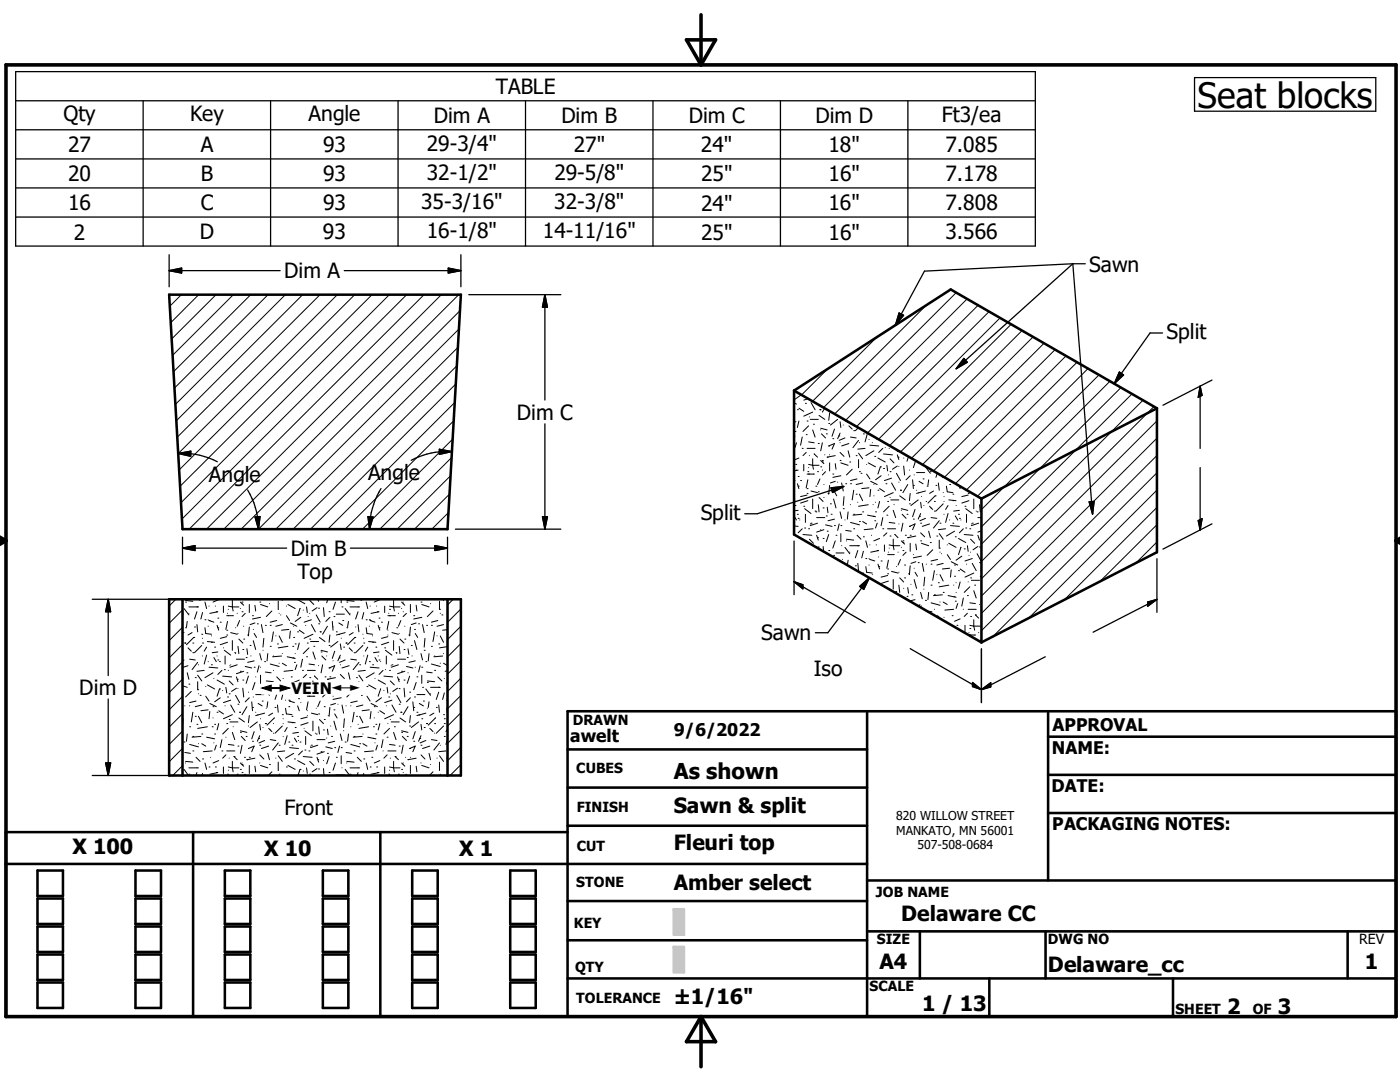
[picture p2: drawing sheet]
<svg xmlns="http://www.w3.org/2000/svg" width="279mm" height="216mm" viewBox="0 0 279 216" stroke-linecap="round" stroke-linejoin="round" font-family="sans-serif">
<g fill="none" stroke="#000" stroke-width=".51">
<path d="M33.8 58.8h58.2l-2.7 46.8h-52.9zM158.5 77.9l37.4 21.6M158.5 77.9v28.8l37.4 21.5M158.5 77.9l31.2-20.1 41.2 23.7M195.9 99.5v28.7M230.9 81.5v28.7l-35 18M230.9 81.5l-35 18M33.8 119.6h58.2v35.1h-58.2zM36.4 119.6v35.1M89.3 119.6v35.1M113.3 149.5h59.7M113.3 157.2h59.7"/>
<path d="M173 141.9v61M209.2 147h69.4M209.2 154.6h69.4M209.2 141.9v33.8M1.2 172.4h171.8M7.5 173.7h5.1v5.1h-5.1zM7.5 179.3h5.1v5.1h-5.1zM27 173.7h5.1v5.1h-5.1zM27 179.3h5.1v5.1h-5.1zM38.5 166v36.9M44.9 173.7h5.1v5.1h-5.1zM44.9 179.3h5.1v5.1h-5.1z"/>
<path d="M64.4 173.7h5.1v5.1h-5.1zM64.4 179.3h5.1v5.1h-5.1zM75.9 166v36.9M82.3 173.7h5.1v5.1h-5.1zM82.3 179.3h5.1v5.1h-5.1zM101.8 173.7h5.1v5.1h-5.1zM101.8 179.3h5.1v5.1h-5.1zM113.3 166h-112.1v36.9h277.4v-61h-165.3v61M113.3 179.8h59.7M113.3 164.8h59.7M173 175.7h105.6M209.2 162.2h69.4"/>
<path d="M7.5 184.9h5.1v5.1h-5.1zM7.5 190.5h5.1v5h-5.1zM7.5 196h5.1v5.1h-5.1zM27 190.5h5.1v5h-5.1zM27 196h5.1v5.1h-5.1zM27 184.9h5.1v5.1h-5.1zM44.9 190.5h5.1v5h-5.1zM44.9 196h5.1v5.1h-5.1zM44.9 184.9h5.1v5.1h-5.1zM64.4 190.5h5.1v5h-5.1zM64.4 196h5.1v5.1h-5.1zM64.4 184.9h5.1v5.1h-5.1z"/>
<path d="M82.3 190.5h5.1v5h-5.1zM82.3 196h5.1v5.1h-5.1zM82.3 184.9h5.1v5.1h-5.1zM101.8 190.5h5.1v5h-5.1zM101.8 196h5.1v5.1h-5.1zM101.8 184.9h5.1v5.1h-5.1zM113.3 187.6h59.7M113.3 195.2h165.3M173 185.8h105.6M183.6 185.8v9.4M197.4 195.2v7.7M208.7 185.8v9.4"/>
<path d="M234.1 195.2v7.7M268.9 185.8v9.4"/>
</g>
<g fill="none" stroke="#000" stroke-width=".2">
<path d="M36.2 58.8l-2.3 2.3M39.7 58.8l-5.6 5.6M43.1 58.8l-8.8 8.8M46.6 58.8l-12.2 12.1M50 58.8l-15.4 15.4M53.5 58.8l-18.7 18.6M57 58.8l-22 21.9M60.4 58.8l-25.2 25.2M63.9 58.8l-28.5 28.4M67.3 58.8l-31.7 31.7M70.8 58.8l-35.1 35M74.3 58.8l-38.4 38.2"/>
<path d="M77.7 58.8l-41.6 41.5M81.2 58.8l-44.9 44.8M84.6 58.8l-46.9 46.8M88.1 58.8l-46.9 46.8M91.5 58.8l-46.8 46.8M190.8 58.4l-24.2 24.2M193 59.6l-24.3 24.3M90.9 76.6l-28.9 29M91.2 73l-32.7 32.6M91.4 69.3l-36.4 36.3M91.6 65.7l-40 39.9M91.8 62l-43.7 43.6"/>
<path d="M159.2 78.4l-.1 .2M159.8 78.9l-1.1 .8M161.2 79.6l-.8 .2M165.2 73.6l-5.2 5.2M175 67.3l-12.8 12.8M184.8 61l-20.5 20.3M195.2 60.9l-24.3 24.2M197.4 62.2l-24.3 24.2-.5 1.8M199.6 63.4l-24.3 24.3M201.8 64.7l-24.3 24.2M204 66l-24.3 24.2M206.2 67.2l-24.3 24.2"/>
<path d="M208.4 68.5l-24.3 24.2M210.6 69.8l-24.3 24.2M212.8 71l-24.3 24.2M214.9 72.3l-24.2 24.2M217.1 73.5l-24.2 24.3M219.3 74.8l-24.2 24.2M221.5 76.1l-25.6 25.6M223.7 77.3l-27.8 27.8M225.9 78.6l-30 30M228.1 79.9l-32.2 32.1M89.7 98.6l-7 7M89.9 95l-10.6 10.6"/>
<path d="M90.1 91.3l-14.3 14.3M90.3 87.6l-18 18M90.5 84l-21.6 21.6M90.7 80.3l-25.3 25.3M158.5 95.9h.1M158.5 87l.2 .1M158.5 99.9h.2M158.5 80.4l.5 .2M158.5 87.8v.1M158.7 84.2h.1M158.7 86.1h.1M158.8 92.7h.1"/>
<path d="M159 88.3l-.3 1M159 93.8h.1M159.1 81.8h.1M159.1 96.5l.3 1M159.3 97h.1M159.3 95.1h.1M159.3 93.8l-.8 .2M159.4 84l-.3 1.3M159.4 81.4l1 .7M159.4 91.4l-.9 .4M159.8 95.9h.1M160.1 89.5h.1"/>
<path d="M160.1 87.2l-.3 1.6M160.4 92.7v1.3M160.7 80.5h.1M160.9 86.7h.1M160.9 90.3l-.6 .6M161.1 84h.1M161.1 97.5h.1M161.1 98.5h.1M161.1 89.5h1.6M161.1 98.8l-1.3 .3M161.1 94.6h1.2M161.2 94.1h.1"/>
<path d="M161.2 99.9l-1.4 .5M161.2 95.7l-.3 1.6M161.4 94.6h.1M161.4 88.2l1.1 .1M161.4 85l-1.1 1.1M161.4 92.7l.8 .1M161.4 93.3h.1M161.5 90.9h.1M161.5 83.2h.1M161.7 83.7h1.6M161.9 80.3l.8 1.5M161.9 98l1.3 .3"/>
<path d="M162.2 85.8l.5 1.4M162.2 91.6v1.2M162.2 99.6v1.9M162.2 82.2l-1.8 .8M162.2 92.8l.1 .8M162.2 92.8h1.3M162.3 84.6h.1M162.3 94.6h.1M162.5 90.6h.1M162.5 90.6l.7 .6M162.8 97h.1M163.2 94.1h.1"/>
<path d="M163.3 98.1h.1M163.3 88.5h.1M163.5 82.9l1.1 .8M163.5 99.3l.8 .8M163.6 81.8h.1M163.6 95.6l-.4 1.1M163.8 93.1h.1M163.8 85.8h.1M163.8 85.5l1.3 .3M163.8 91.9l.6 .6M163.9 86.6l.9 .8M164.1 91.9h.1"/>
<path d="M164.1 92.2h.1M164.1 88.3l-.3 1.7M164.1 93.8h.1M164.4 96.7h.1M164.4 99.2v.1M164.6 81.5l-.5 .7M164.6 90.7v.1M164.8 94.1l-.7 .7M164.9 86.6h.1M165.1 91.2h.1M165.2 98.5h.1M165.4 84.5h.1"/>
<path d="M165.4 89h.1M165.4 89l1.1-.5-.4 1.1M165.6 82.4l-.2 1.5M165.6 96.9l-.2 1.7M165.6 90.7v.1M165.6 92.4v1.6M166.2 87.5h.1M166.2 94.6h.1M166.4 97.3h.1M166.4 99.6l.4 1.7M166.5 85.6l-.4 1.5M166.5 98.1l.5 .8"/>
<path d="M166.7 92.5l.1 1.1M166.7 96l-1 .4M166.7 90.9l-1.6 .3M167.2 83.7l-1.5 1.1M167.2 96.2h.1M167.4 87h.1M167.7 91.9h.1M167.7 86.4l-.5 1.1M167.7 84.2l.1 1.1M167.7 88.3h.1M167.7 90.3l.7 .8M167.8 92.4l1.5 .4"/>
<path d="M167.8 94.9l-1.6 .4M168 96.4l.3 1.6M168.3 84.8h.1M168.4 99.1l-.1 1.8M168.6 87.4l-1.1 .5M168.8 84h.1M168.8 96.5h.1M169.3 84.2l-.2 .1M169.3 90l.3 1.2M169.4 85l.7 .6M169.4 88.5l-1.4 .5M169.6 92.2h.1"/>
<path d="M169.7 96.5h.1M169.7 87.2l1.2 .2M170.1 93.6l-1.2 1.2M170.4 85.9h.1M170.4 97.8l-.3 2M170.9 90.9h.1M170.9 98.6h.1M171 95.6l-1.3 .3M171.3 85.4l-.6 .5M171.3 87.9l-1.1 1.4M171.3 90.4l.9 1.2M171.3 91.7v1.6"/>
<path d="M171.5 94.1h.1M171.5 88.3h.1M171.5 98.6l.7 1.3M171.8 94.4h.1M172.2 96.4l-1.3 .3M172.3 86.6h.1M172.6 89.5l-1.4 .1M172.9 92.7h.1M172.9 94.6l.7 1M173.3 92.4l1.4 .7M173.4 87.7h.1M173.4 97.3l-1.4 .2"/>
<path d="M173.6 88.8l1.8 .2M173.8 97.6l-.2 1.5M173.8 96l1.3 .7M174.1 88.3h.1M174.4 98.9h.1M174.4 96.7h.1M174.4 90l-1.6 .9M174.6 91.1h.1M174.9 87.4l.2 .3M175.2 97.8h.1M175.2 91.4l1.5 .8M175.5 97.5l1 .6"/>
<path d="M175.7 93.1h.1M175.7 93.1l-.5 1.5M175.8 94.9l-1.1 .8M176.2 89.5l-.8 .8M176.3 93.5h.1M176.3 90.6l1.8 .2M176.7 89.3h.1M176.8 96.5h.1M177 92.8l.1 1.2M177.3 94.7v.1M177.4 89.5h.1M177.6 94.1h.1"/>
<path d="M177.6 99.2v.1M177.6 91.6l.8 .8M177.8 99.8h1.6M177.9 95.4l-1.4 .5M177.9 96.4l.8 1.4M178.3 98.3l-1.8 .8M178.9 94.4l.8 1.5M179.1 93l-1 .6M179.1 90.8l.3 .9M179.2 91.2h.1M179.4 93.1h.1M179.4 90l-.3 .1"/>
<path d="M179.4 96.2h.1M179.6 98.9l1.1 .9M179.7 97.8h.1M180.3 93l.2 1.8M180.3 91.4h.1M181.2 96.7l-1 1.6M181.3 91.1l-.3 .9M181.5 93.8h.1M181.6 98.5l-.1 1.4M181.6 94.9l-.8 .8M182.1 95.7l.2 1.8M182.3 96.9h.1"/>
<path d="M182.5 94.7l-.1 .1M182.7 91.9l-.4 1.4M182.9 97.8h.1M182.9 94.3h1.6M183.2 99.8l-1.4 1.1M183.4 98.3v.1M183.4 96l.8 .5M183.9 99.1h.1M184.1 92.8h.1M184.2 95.6h.1M184.7 93.1l1 1.3M184.7 98l-1.8 .5"/>
<path d="M185 97h.1M185.3 95.7l-.1 1.2M185.7 94.1h.1M186.3 98l-.8 .5M186.6 98.9h.1M186.6 98.9l-1.4 1.5M186.8 96.9h.1M187.1 94.4l-.3 .9M187.3 96.4l.1 1.4M188.1 95.1v.2M188.2 98.3h.1M188.4 99.1h.1"/>
<path d="M188.9 97l.1 1.1 1.2 .2M189.4 99.8l1.4 .1M189.5 96.7h.1M190.2 98.6h.1M190.2 99.9h.1M191.4 97l.2 .5M191.5 97h.1M193.2 98.5h.1M193.2 98.8l-1.3 .3M193.4 99.9l-1.5 .5M194.3 99.6v1.9M230.3 81.1l-34.4 34.4"/>
<path d="M230.9 97.8l-25.6 25.5M230.9 94.3l-32.7 32.7M230.9 90.9l-35 34.9M230.9 87.4l-35 35M230.9 84l-35 34.9M35.1 119.6l-1.3 1.3M37 119.8l1.5 .2M39.7 119.6l.2 .2M43.7 119.7l-1.2 .4M46.4 119.8v1.3M55.5 120v1.6M56.2 119.6l.1 .2"/>
<path d="M59.4 119.7l1.4 .8M61.8 119.8l.8 .8M63.4 119.6l.2 .4M64.6 119.7h.1M65.4 119.6l-.2 .7M68.1 119.6v.7M69.2 119.8l1.5 .2M71.9 119.6l.2 .2M75.8 119.7l-1.1 .4M78.5 119.8v1.3M87.7 120v1.6M88.3 119.6l.2 .2"/>
<path d="M89.5 102.3l-3.3 3.3M90.5 119.6l-1.2 1.1M158.5 102.9l.5 .9M158.5 105h.8M158.7 100.9h.1M159.1 102.6h.1M159.3 103.4h.1M159.3 101.8l-.8 .1M159.6 103.7v.1M160.1 105.5l-.8 .8M160.3 106.7l1.7 .1M160.4 101h.1"/>
<path d="M160.6 105.4h.1M160.6 101.5l1.3 1M160.7 102.6v1.6M161.4 105.5h.1M161.5 107.6l.8 .8M161.7 104.5h.1M161.9 104.4h.1M162.7 102h.1M162.8 102.1h.1M163 109l-.2 .2M163 103.3h1.6M163 106.8l.3 1"/>
<path d="M163.2 107.3h.1M163.2 104.4l-1.5 .5M163.3 109.1h.1M163.3 100.7l.2 1.4M163.8 105.7h.1M164.3 107.4h.1M164.3 101.3h.1M164.3 109l.1 1.1M164.4 105.7l-1.4 .5M164.8 104.7l1.3 .3M164.9 102.9h.1M165.1 106h.1"/>
<path d="M165.1 101.2l.1 1.1M165.4 109.9h.1M165.4 106.7l-.5 1.4M165.7 100.5h.1M165.9 102.6h.1M166.4 110.8h.1M166.5 104.9h.1M166.5 103.6l-1.3 .3M166.7 107.9l-.5 1.5M166.8 106.8h.1M166.8 110.3h1.6M167.5 104.5l-.3 1.3"/>
<path d="M167.7 102.1l.3 1.3M167.8 104.9h.1M167.8 106.5v1.6M168 108.9h.1M168.1 111.6h.1M168.3 101.5h.1M168.6 109.2l1 1.3M168.6 103.7v.1M168.8 105.8l1.1 .2M168.9 107.9h.1M168.9 107.6l1.5 .2M169.3 111.8l-.2 1"/>
<path d="M169.3 102.1l-.2 1.5M169.6 110.2h.1M169.6 108.9h1.9M169.7 104.2l1.8 .5M169.7 100.7h.1M170.4 105.5h.1M170.4 102.6h.1M170.7 112.9h.1M171 106.8l.8 .8M171.2 108.9h.1M171.2 109.9l-.5 1.4M171.2 112.4l.1 1.5"/>
<path d="M171.2 100.2h.1M171.5 104.1h.1M172 102.6l-1.8 .2M172.2 114.3h.1M172.2 102.1h.1M172.2 104.1l.7 .4M172.3 107.1h.1M172.3 110l-.3 1.3M172.8 111.5h.1M172.8 107.9l.3 1.3M172.8 113.1l.1 1.1 1.2 .1M173.1 102.8l1.6 .3"/>
<path d="M173.3 100.7l-2 .3M173.4 112.7h.1M173.4 111.5h.1M173.6 108.7h.1M173.6 111.6h.1M173.6 111.6l1 .3M173.9 106.8h.1M174.1 114.7h.1M174.2 100.7h.1M174.2 105.5l-1.7 .2M174.3 103h.1M174.6 103.9h.1"/>
<path d="M174.6 115.9h.1M174.7 102.1h.1M174.7 100.2h.1M174.9 108.7h.1M175.1 109.9h.1M175.1 104.4l-.4 1M175.2 112.6l.3 .9M175.4 113.1h.1M175.4 109.9l-1.6 .3M175.4 111.1h.1M175.5 100.1l-.3 1.2M175.5 107.4l-1.1 .5"/>
<path d="M175.8 111.9h.1M176.2 105.5h.1M176.2 103.3l-.4 1.6M176.5 108.7v1.3M177 102.8h.1M177 106.3l-.7 .7M177.1 100.1h.1M177.1 113.5h.1M177.1 114.5h.1M177.1 105.5h1.6M177.1 114.8l-1.3 .4M177.1 110.7h1.3"/>
<path d="M177.3 110.2h.1M177.3 115.9l-1.5 .5M177.3 111.8l-.3 1.6M177.4 104.2l1.2 .2M177.4 101l-1.1 1.1M177.4 108.7l.9 .2M177.4 109.4h.1M177.5 110.6l-.1 .1M177.6 107h.1M177.9 114l1.3 .3M178.3 108.9h1.3M178.3 101.8l.4 1.5"/>
<path d="M178.3 107.6v1.3M178.3 115.6v1.9M178.3 108.9l.1 .8M178.4 100.7h.1M178.4 110.6v.1M178.6 106.6l.6 .7M178.7 118h.1M178.9 118.2h.1M178.9 113.1h.1M179.2 110.2h.1M179.4 104.5h.1M179.4 116.8l.2 1.4"/>
<path d="M179.4 114.2h.1M179.6 115.3l.7 .8M179.7 111.6l-.5 1.1M179.9 101.8h.1M179.9 101.5l1.3 .3M179.9 107.9l.6 .7M179.9 109.2h.1M180 102.6l.8 .8M180.2 107.9h.1M180.2 108.3h.1M180.2 109.9h.1M180.2 104.4l-.3 1.6"/>
<path d="M180.3 117.4h.1M180.5 119.3h.2M180.5 112.7h.1M180.5 115.3h.1M180.7 106.8h.1M180.8 110.2l-.6 .6M181 102.6h.1M181 119h.1M181.2 107.3h.1M181.2 117.2l.1 1.2M181.3 114.5h.1M181.5 100.5h.1"/>
<path d="M181.5 105h.1M181.5 105l1.1-.5-.5 1.2M181.6 106.8h.1M181.6 112.9l-.1 1.8M181.6 108.4v1.6M181.8 116.6h.1M182 118.7h.1M182.3 103.6h.1M182.3 110.6v.1M182.4 115.6l.5 1.8M182.4 113.4h.1M182.6 101.7l-.5 1.4"/>
<path d="M182.6 119.7l-1.1 .2M182.6 114.2l.5 .8M182.8 108.6l.1 1.1M182.8 112.1l-1 .3M182.8 107l-1.6 .3M183.2 112.3h.1M183.5 103h.1M183.7 104.4h.1M183.7 107.9h.1M183.7 102.5l-.5 1.1M183.7 100.2l.2 1.1M183.7 118.2l.4 1.3"/>
<path d="M183.7 106.3l.8 .8M183.9 108.4l1.4 .5M183.9 111l-1.6 .3M184.1 112.4l.3 1.6M184.4 100.9h.1M184.4 117.5h.1M184.5 115.2l-.1 1.7M184.7 119.8h.1M184.7 103.4l-1.1 .5M184.9 100.1h.1M184.9 112.6h.1M185.3 118.2l-.1 1.5"/>
<path d="M185.3 106l.4 1.3M185.5 101l.6 .7M185.5 104.5l-1.4 .5M185.7 108.3h.1M185.8 112.6h.1M185.8 116.8h.1M185.8 103.3l1.2 .1M186.1 109.7l-1.1 1.1M186.5 100.1h.1M186.5 118.7h.1M186.5 102h.1M186.5 113.9l-.4 1.9"/>
<path d="M187 107h.1M187 114.7h.1M187.1 111.6l-1.3 .3M187.3 116.3h.1M187.4 109.4h.1M187.4 103.9l-1.1 1.5M187.4 106.5l.8 1.1M187.4 107.8v1.6M187.6 104.4h.1M187.6 110.2h.1M187.6 114.7l.6 1.2M187.9 110.5h.1"/>
<path d="M188.1 118.7l-1.8 .1M188.2 118.2h.1M188.2 100.5l-1.4 1.5M188.2 112.4l-1.2 .3M188.4 100.1h.1M188.4 102.6h.1M188.7 105.5l-1.4 .2M189 108.7h.1M189 110.7l.7 .9M189.2 118.8l1.6 .4M189.2 102.5l-.5 1.7M189.2 100.9l-.5 .8"/>
<path d="M189.4 116.8l-2 .3M189.4 108.4l1.4 .8M189.5 103.7v.1M189.5 113.4l-1.4 .1M189.7 104.9l1.8 .1M189.8 113.7l-.1 1.5M189.8 112.1l1.3 .6M190.2 104.4h.1M190.3 116.8h.1M190.4 119.1h.1M190.5 115h.1M190.5 112.7h.1"/>
<path d="M190.5 106l-1.6 1M190.7 120h.1M190.7 107.1h.1M190.7 102.9l.4 .9M190.8 100.9h.1M190.8 116.3h.1M190.8 118.2h.1M191.3 113.9h.1M191.3 102.6h.1M191.3 107.4l1.4 .9M191.5 103.4h.1M191.5 101.8l-1.2 .2"/>
<path d="M191.6 116.1l-.3 1.3M191.6 113.5l1 .7M191.8 103.7v.1M191.8 109.2h.1M191.8 109.2l-.5 1.5M191.9 111l-1.1 .8M192.3 119.3l-.4 1.6M192.3 105.5l-.8 .8M192.4 109.5h.1M192.4 106.7l1.8 .1M192.6 101h.1M192.7 105.4h.1"/>
<path d="M192.7 101.5l1.3 1M192.9 112.6h.1M192.9 102.6v1.6M193.1 118.8h.1M193.1 108.9l.1 1.1M193.2 116.1h.1M193.4 110.8h.1M193.6 105.5h.1M193.6 117.1l-1.2 1.1M193.7 115.3h.1M193.7 110.2h.1M193.7 107.6l.8 .8"/>
<path d="M193.9 115.8h1.6M193.9 104.5h.1M194 104.4h.1M194 111.5l-1.4 .4M194 112.4l.8 1.5M194.3 117.9l.5 1.4M194.3 114.3l-1.7 .9M194.5 116.8h.1M194.8 102h.1M195 102.1h.1M195 110.5l.8 1.4M195.2 109l-1 .7"/>
<path d="M195.2 103.3h.7M195.2 106.8l.3 1M195.3 107.3h.1M195.3 104.4l-1.4 .5M195.5 109.1h.1M195.5 112.3h.1M195.5 100.7l.1 1.4M195.6 115l.3 .1M195.8 113.9h.1M195.9 105.9l-.7 .3M230.9 108.2l-4.2 4.1M230.9 104.7l-11.4 11.3"/>
<path d="M230.9 101.2l-18.5 18.5M36.4 139l-2.6 2.6M36.4 135.5l-2.6 2.7M36.4 132.1l-2.6 2.6M36.4 128.6l-2.6 2.7M36.4 125.2l-2.6 2.6M36.4 121.7l-2.6 2.7M36.4 122.5h.2M36.4 135.2l.2 .2M36.4 136.8l1 .3M36.7 121.4l1 1.3M36.7 126.2l-.3 .1"/>
<path d="M36.7 131.7l-.3 .1M36.9 128.3h.1M37 125.3h.1M37 120.1h.1M37.4 124l-.2 1.1M37.4 134.3l.3 1.2M37.5 129.3l.7 .6M37.5 132.8l-1.1 .4M37.7 136.5h.1M37.7 122.4h.1M37.7 121.1h1.9M37.9 131.5l1.1 .2"/>
<path d="M38.2 138l-1.2 1.1M38.3 126.2l-.8 .5M38.5 128.3h.1M38.5 130.2h.1M38.7 127.2h.1M38.7 127.2l-1.5 1.4M38.8 125.1h.1M39 135.2h.1M39.1 139.9l-1.2 .3M39.3 121.1h.1M39.3 122.1l-.5 1.4M39.3 124.6l.2 1.5"/>
<path d="M39.5 137.6h.1M39.5 132.2l-1.2 1.4M39.5 134.7l.8 1.2M39.5 136v1.6M39.6 138.4h.1M39.6 132.7h.1M39.9 138.7h.1M40.3 126.6h.1M40.3 128.8l-1.5 1.4M40.4 128.3h.1M40.4 122.2l-.3 1.3M40.4 127.3v.1"/>
<path d="M40.4 130.9h.1M40.8 133.8l-1.5 .1M40.9 123.7h.1M40.9 120.1l.3 1.3M40.9 125.3l.2 1.1 1.1 .2M41.1 137h.1M41.1 138.9l.6 1M41.2 130.7l-.4 1.8M41.2 129.1l-.4 .8M41.4 128l1.4 .2M41.4 136.7l1.4 .8M41.5 123.7h.1"/>
<path d="M41.5 132h.1M41.6 124.9l-.1 .1M41.7 123.8h.1M41.7 120.9h.1M41.7 123.8l1 .3M41.7 133.1l1.8 .2M42.2 132.7h.1M42.2 128.2h.1M42.2 126.9h.1M42.5 134.3l-1.6 .9M42.7 135.4h.1M42.7 131.2l.5 .8"/>
<path d="M42.8 129.1h.1M43 120.9h.1M43.2 122.1h.1M43.3 135.7l1.5 .8M43.3 130.9h.1M43.3 124.8l.4 .9M43.5 131.7h.1M43.5 125.3h.1M43.5 123.3h.1M43.5 122.1l-1.6 .3M43.5 130.1l-1.1 .1M43.8 137.5h.1"/>
<path d="M43.8 132h.1M43.8 137.5l-.5 1.4M44 124.1h.1M44 139.2l-1.2 .8M44.3 133.8l-.8 .8M44.4 137.8h.1M44.4 134.9l1.8 .2M44.6 120.9v1.3M44.6 129.3h.1M44.8 133.6h.1M44.8 129.8l1.2 .9M44.9 130.9v1.6"/>
<path d="M45.1 137.1l.2 1.2M45.3 125.7h.1M45.3 126.7h.1M45.3 127l-1.3 .4M45.3 122.9h1.3M45.4 139.1h.1M45.4 128.2l-1.4 .4M45.4 124l-.3 1.6M45.4 122.4h.1M45.6 133.8h.1M45.6 121.6h.1M45.6 120.9l.8 .2"/>
<path d="M45.7 138.4h.1M45.7 135.9l.8 .8M45.9 132.8h.1M46 139.7l-1.4 .5M46 132.7h.1M46 126.2l1.3 .4M46.4 121.1h1.3M46.4 127.8v2M46.4 121.1l.1 .8M46.9 130.2h.1M47 138.7l.8 1.5M47 125.3h.1"/>
<path d="M47 130.4h.1M47.2 137.3l-1 .7M47.2 131.5h1.6M47.2 135.1l.3 .9M47.3 135.5h.1M47.3 132.7l-1.4 .4M47.3 122.4h.1M47.5 137.4h.1M47.5 126.4h.1M47.5 129l.2 1.4M47.7 127.5l.8 .8M47.8 123.8l-.5 1.2"/>
<path d="M48 133.9h.1M48 121.4h.1M48 120.1l.6 .7M48.3 120.1h.1M48.3 122.1h.1M48.3 120.4v.1M48.5 135.7h.1M48.5 129.6h.1M48.5 137.3l.1 1.8M48.6 127.5h.1M48.6 133.9l-1.4 .5M48.6 124.9v.1"/>
<path d="M48.9 133l1.3 .3M48.9 122.4l-.6 .6M49.1 131.2h.1M49.3 134.3h.1M49.3 129.5l.1 1.1M49.4 126.7h.1M49.6 138.1h.1M49.6 134.9l-.5 1.5M49.8 139.2l-.9 .8M49.8 125.1l-.2 1.8M49.8 120.6v1.6M49.9 128.8h.1"/>
<path d="M50.1 130.9h.1M50.4 122.9h.1M50.5 139.1h.1M50.5 127.9l.5 1.7M50.5 125.6h.1M50.7 133.1h.1M50.7 131.9l-1.3 .3M50.7 126.4l.5 .8M50.9 136.2l-.5 1.4M50.9 120.8l.1 1.1M50.9 124.3l-1 .3M51 138.6h1.7"/>
<path d="M51 135.1h.1M51.4 124.5h.1M51.7 132.8l-.3 1.3M51.8 120.1h.1M51.8 130.4l.4 1.3M52 134.7v1.7M52 133.1h.1M52 120.6l1.4 .5M52 123.2l-1.6 .3M52.2 137.1h.1M52.2 124.6l.3 1.6M52.3 139.9h.1"/>
<path d="M52.5 129.8h.1M52.7 127.4l-.2 1.7M52.8 132h.1M52.8 137.5l1 1.2M53 124.8h.1M53 134.1l1.1 .2M53.1 136.2h.1M53.1 135.9l1.5 .1M53.4 130.4l-.1 1.5M53.8 138.4h.1M53.8 137.1h1.9M53.8 120.4v.1"/>
<path d="M53.9 124.8h.1M53.9 129h.1M53.9 132.5l1.8 .5M54.3 121.9l-1.2 1.1M54.6 133.8h.1M54.6 126.1l-.3 1.9M54.6 130.9h.1M55.1 126.9h-.1M55.2 135.1l.8 .8M55.2 123.8l-1.3 .3M55.4 137.1h.1M55.4 128.5h.1"/>
<path d="M55.4 138.1l-.5 1.5M55.5 121.6h.1M55.7 122.4h.1M55.7 132.3h.1M55.7 126.9l.6 1.3M56 122.7h.1M56.2 130.9l-1.8 .2M56.3 130.4h.1M56.3 132.3l.9 .5M56.3 124.6l-1.3 .4M56.5 138.3l-.3 1.3M56.5 135.4h.1"/>
<path d="M57 139.7h.1M57 136.2l.3 1.3M57.2 120.9h.1M57.2 122.9l.6 .9M57.3 131.1l1.6 .3M57.5 129l-2 .3M57.5 120.6l1.4 .8M57.6 139.7h.1M57.6 125.6l-1.4 .1M57.8 137h.1M57.8 139.9h.1M57.8 139.9l1 .3"/>
<path d="M57.9 125.9l-.1 1.5M57.9 124.3l1.3 .7M58.1 135.1h.1M58.4 129h.1M58.4 133.8l-1.7 .1M58.5 131.3h.1M58.6 127.2h.1M58.6 124.9v.1M58.8 132.2h.1M58.9 128.5h.1M58.9 130.4h.1M59.1 137h.1"/>
<path d="M59.2 138.1h.1M59.2 132.7l-.3 .9M59.4 126.1h.1M59.6 139.4h.1M59.6 138.1l-1.7 .3M59.7 128.3l-.3 1.3M59.7 125.7l1 .7M59.7 135.7l-1.1 .5M59.9 121.4l-.5 1.5M60 123.2l-1.1 .8M60.4 133.8h.1M60.4 131.5l-.4 1.6"/>
<path d="M60.5 121.7h.1M60.7 137v1.3M61 124.8h.1M61.2 131.1h.1M61.2 134.6l-.7 .6M61.2 121.1l.1 1.1M61.3 128.3h.1M61.3 133.8h1.6M61.3 138.9h1.3M61.5 138.4h.1M61.5 123h.1M61.7 138.9h.1"/>
<path d="M61.7 137.6h.1M61.7 132.5l1.1 .2M61.7 129.3l-1.2 1.1M61.7 137l.7 .1M61.8 135.2h.1M61.8 127.5h.1M61.8 122.4h.1M62 128h1.6M62.1 123.7l-1.4 .4M62.1 124.6l.8 1.5M62.4 137.1h1.3M62.4 130.1l.5 1.4"/>
<path d="M62.4 135.9v1.2M62.4 126.6l-1.7 .8M62.4 137.1l.2 .9M62.6 129h.1M62.6 138.9h.1M62.8 134.9h.1M62.8 134.9l.6 .6M63.1 122.7l.8 1.4M63.3 121.3l-1 .6M63.4 138.4h.1M63.6 121.4h.1M63.6 124.5h.1"/>
<path d="M63.6 132.8h.1M63.7 127.2l1.2 .8M63.9 126.1h.1M63.9 139.9l-.5 1.1M64.1 130.1h.1M64.1 137.5h.1M64.1 129.8l1.2 .3M64.1 136.2l.6 .6M64.2 130.9l.8 .8M64.4 136.2h.1M64.4 136.5h.1M64.4 138.1h.1"/>
<path d="M64.4 132.7l-.3 1.6M64.6 121.3l.1 1.7M64.9 135.1h.1M65 138.4l-.6 .7M65.2 130.9h.1M65.3 135.5h.1M65.3 125l-.9 1.6M65.7 128.8h.1M65.7 122.1h.1M65.7 133.3h.1M65.7 133.3l1.1-.5-.5 1.1M65.8 135.1h.1"/>
<path d="M65.8 126.7l-.1 1.5M65.8 123.2l-.8 .8M65.8 136.7v1.6M66.3 124l.2 1.7M66.5 125.1h.1M66.5 138.9h.1M66.5 131.8v.1M66.6 123h.1M66.8 129.9l-.5 1.5M67 120.1l-.5 1.5M67 136.8l.1 1.2M67 135.2l-1.7 .3"/>
<path d="M67.1 126.1h.1M67.1 122.5h1.6M67.4 128l-1.4 1.1M67.5 126.6h.1M67.6 124.3l.8 .5M67.7 131.3h.1M67.9 130.7l-.5 1.2M67.9 128.5l.2 1.1M67.9 134.6l.8 .8M67.9 132.7h.1M67.9 136.2h.1M68.1 127.3v.1"/>
<path d="M68.1 136.7l1.4 .4M68.1 139.2l-1.6 .4M68.2 121.1h.1M68.4 123.8h.1M68.6 129.1h.1M68.9 121.4l.9 1.3M68.9 126.2l-1.8 .5M68.9 131.7l-1.1 .5M69.1 128.3h.1M69.2 125.3h.1M69.2 120.1h.1M69.5 124l-.1 1.1"/>
<path d="M69.5 134.3l.3 1.2M69.7 129.3l.6 .6M69.7 132.8l-1.5 .5M69.8 136.5h.1M69.8 122.4h.1M69.8 121.1h2M70 131.5l1.1 .2M70.3 138l-1.1 1.1M70.5 126.2l-.8 .5M70.7 128.3h.1M70.7 130.2h.1M70.8 127.2h.1"/>
<path d="M70.8 127.2l-1.4 1.4M71 125.1h.1M71.1 135.2h.1M71.3 139.9l-1.3 .3M71.5 122.1l-.5 1.4M71.5 124.6l.1 1.5M71.6 137.6h.1M71.6 132.2l-1.1 1.4M71.6 134.7l.8 1.2M71.6 136v1.6M71.8 132.7h.1M71.8 138.4h.1"/>
<path d="M72.1 138.7h.1M72.4 126.6h.1M72.4 128.8l-1.4 1.4M72.6 128.3h.1M72.6 122.2l-.3 1.3M72.6 127.3v.1M72.6 130.9h.1M72.9 133.8l-1.4 .1M73.1 123.7h.1M73.1 120.1l.3 1.3M73.1 125.3l.1 1.1 1.2 .2M73.2 137h.1"/>
<path d="M73.2 138.9l.7 1M73.4 130.7l-.5 1.8M73.4 129.1l-.5 .8M73.6 128l1.4 .2M73.6 136.7l1.4 .8M73.7 123.7h.1M73.7 132h.1M73.7 124.9v.1M73.9 123.8h.1M73.9 120.9h.1M73.9 123.8l.9 .3M73.9 133.1l1.7 .2"/>
<path d="M74.4 132.7h.1M74.4 128.2h.1M74.4 126.9h.1M74.7 134.3l-1.6 .9M74.8 135.4h.1M74.8 131.2l.5 .8M75 129.1h.1M75.2 120.9h.1M75.3 122.1h.1M75.5 135.7l1.4 .8M75.5 124.8l.3 .9M75.5 130.9h.1"/>
<path d="M75.6 131.7h.1M75.6 125.3h.1M75.6 123.3h.1M75.6 122.1l-1.6 .3M75.6 130.1l-1.1 .1M76 132h.1M76 137.5l-.5 1.4M76.1 124.1h.1M76.1 139.2l-1.1 .8M76.4 133.8l-.8 .8M76.6 137.8h.1M76.6 134.9l1.8 .2"/>
<path d="M76.8 129.3h.1M76.8 120.9v1.3M76.9 133.6h.1M76.9 129.8l1.3 .9M77.1 130.9v1.6M77.3 137.1l.1 1.2M77.4 127l-1.3 .4M77.4 122.9h1.3M77.4 125.7h.1M77.4 126.7h.1M77.6 139.1h.1M77.6 128.2l-1.5 .4"/>
<path d="M77.6 124l-.3 1.6M77.6 122.4h.1M77.7 133.8h.1M77.7 122.9h.1M77.7 121.6h.1M77.7 120.9l.8 .2M77.9 138.4h.1M77.9 135.9l.8 .8M78.1 132.8h.1M78.2 132.7h.1M78.2 139.7l-1.4 .5M78.2 126.2l1.3 .4"/>
<path d="M78.5 121.1h1.3M78.5 127.8v2M78.5 121.1l.2 .8M78.7 122.9h.1M79 130.2h.1M79.2 125.3h.1M79.2 138.7l.8 1.5M79.2 130.4h.1M79.3 137.3l-.9 .7M79.3 131.5h1.6M79.3 135.1l.4 .9M79.5 135.5h.1"/>
<path d="M79.5 132.7l-1.4 .4M79.5 122.4h.1M79.6 137.4h.1M79.7 126.4h.1M79.7 129l.1 1.4M79.8 127.5l.8 .8M80 123.8l-.5 1.2M80.2 133.9h.1M80.2 121.4h.1M80.2 120.1l.6 .7M80.5 120.1h.1M80.5 122.1h.1"/>
<path d="M80.5 120.4v.1M80.6 135.7h.1M80.6 129.6h.1M80.6 137.3l.2 1.8M80.8 127.5h.1M80.8 133.9l-1.5 .5M80.8 124.9v.1M81.1 133l1.3 .3M81.1 122.4l-.6 .6M81.3 131.2h.1M81.4 134.3h.1M81.4 129.5l.2 1.1"/>
<path d="M81.6 126.7h.1M81.8 138.1h.1M81.8 134.9l-.5 1.5M81.9 139.2l-.8 .8M81.9 125.1l-.1 1.8M81.9 120.6v1.6M82.1 128.8h.1M82.2 130.9h.1M82.6 122.9h.1M82.7 139.1h.1M82.7 125.6h.1M82.7 127.8l.5 1.8"/>
<path d="M82.9 133.1h.1M82.9 131.9l-1.3 .3M82.9 126.4l.5 .8M83.1 136.2l-.5 1.4M83.1 120.8l.1 1.1M83.1 124.3l-1 .3M83.2 135.1h.1M83.2 138.6h1.6M83.5 124.5h.1M83.8 132.8l-.3 1.3M84 120.1h.1M84 130.4l.3 1.3"/>
<path d="M84.2 133.1h.1M84.2 134.7v1.7M84.2 120.6l1.4 .5M84.2 123.2l-1.6 .3M84.3 137.1h.1M84.3 124.6l.4 1.6M84.5 139.9h.1M84.7 129.8h.1M84.8 127.4l-.1 1.7M85 132h.1M85 137.5l.9 1.2M85.1 124.8h.1"/>
<path d="M85.1 134.1l1.2 .2M85.3 136.2h.1M85.3 135.9l1.4 .1M85.6 130.4l-.1 1.5M85.9 138.4h.1M85.9 137.1h2M86 120.4l-.1 .1M86.1 124.8h.1M86.1 129h.1M86.1 132.5l1.8 .5M86.4 121.9l-1.1 1.1M86.7 133.8h.1"/>
<path d="M86.7 130.9h.1M86.7 126.1l-.3 1.9M87.2 126.9h.1M87.4 135.1l.8 .8M87.4 123.8l-1.3 .3M87.6 137.1h.1M87.6 128.5h.1M87.6 138.1l-.5 1.5M87.7 121.6h.1M87.9 126.9l.6 1.3M87.9 132.3h.1M87.9 122.4h.1"/>
<path d="M88.2 122.7h.1M88.3 130.9l-1.7 .2M88.5 130.4h.1M88.5 132.3l.8 .5M88.5 124.6l-1.3 .4M88.7 138.3l-.4 1.3M88.7 135.4h.1M89.2 139.7h.1M89.2 136.2l.1 .6M89.3 129l-1.6 .3M89.3 133.9h-.5M89.3 125.6l-1 .1"/>
<path d="M92 138.8l-2.7 2.6M92 135.3l-2.7 2.7M92 131.9l-2.7 2.6M92 128.4l-2.7 2.7M92 125l-2.7 2.6M92 121.5l-2.7 2.7M183.6 120.6l-.1 .4M183.9 120.9h.1M184.9 121.9l1.1 .2M185.8 120.3l1.8 .5M186.5 121.6h.1M187.1 122.9l.7 .7"/>
<path d="M187.6 120.1h.1M188.2 120.1l.8 .5M188.4 123.2h.1M188.9 124v.2M190 122.9h.1M190.3 121.6l-1.7 .1M191 124.8h.1M191.1 120.4l-.3 1M191.6 123.5l-1.1 .5M192.3 121.6h.1M192.6 124.8v1.3M193.1 122.4l-.7 .6"/>
<path d="M193.2 121.6h1.6M193.3 126.7h1.2M193.4 126.2h.1M193.6 126.7h.1M193.6 125.4h.1M193.6 120.3l1.1 .1M193.6 124.8l.7 .1M193.7 123h.1M194.3 123.7v1.2M194.3 124.9l.2 .8M194.3 124.9h1.3M194.5 126.7h.1"/>
<path d="M194.7 122.7h.1M194.7 122.7l.6 .6M195.3 126.2h.1M195.5 120.6h.1M195.8 127.7l-.2 .4M36.4 152.8l-1.9 1.9M36.4 149.3l-2.6 2.7M36.4 145.9l-2.6 2.6M36.4 142.4l-2.6 2.7M36.4 154.6h.2M36.6 143.4l-.2 1.5M36.7 148.1h.1"/>
<path d="M36.7 153.5l.9 1.2M36.9 150.1l1.1 .2M36.9 140.8v.1M37 152.2v.1M37 151.9l1.5 .2M37.4 146.5l-.2 1.4M37.7 154.5h.1M37.7 153.2h1.9M37.9 145h.1M37.9 148.5l1.7 .5M37.9 140.8v.1M38.5 149.8h.1"/>
<path d="M38.5 146.9h.1M38.5 142.1l-.3 2M39 142.9h.1M39.1 151.1l.8 .8M39.3 144.5h.1M39.3 153.2h.1M39.3 154.2l-.2 .5M39.6 148.4h.1M39.6 142.9l.7 1.3M40.1 146.9l-1.8 .2M40.3 146.5h.1M40.3 148.4l.8 .5"/>
<path d="M40.3 140.7l-1.3 .3M40.4 151.4h.1M40.4 154.3l-.1 .4M40.9 152.3l.3 1.2M41.2 147.1l1.6 .3M41.4 145l-1.9 .3M41.5 141.6l-1.4 .2M41.7 153h.1M41.9 142l-.2 1.4M41.9 140.4l1.3 .6M42 151.1h.1M42.4 145h.1"/>
<path d="M42.4 149.8l-1.8 .2M42.4 147.3v.1M42.5 141h.1M42.5 143.2v.1M42.7 148.2h.1M42.8 144.5h.1M42.8 146.5h.1M43 153h.1M43.2 154.2h.1M43.2 148.7l-.4 1M43.3 142.1h.1M43.5 154.2l-1.6 .3"/>
<path d="M43.7 144.4l-.4 1.3M43.7 141.8l.9 .7M43.7 151.8l-1.2 .5M44.3 149.8h.1M44.3 147.6l-.3 1.6M44.6 153v1.3M44.9 140.8v.1M45.1 147.1h.1M45.1 150.6l-.7 .7M45.3 144.4h.1M45.3 149.8h1.6M45.4 154.5h.1"/>
<path d="M45.6 148.5l1.1 .2M45.6 145.3l-1.2 1.2M45.6 153l.8 .2M45.6 153.7h.1M45.7 143.6h.1M45.7 151.3h.1M45.9 144.1h1.6M46 140.7l.9 1.4M46.4 153.2h1.3M46.4 146.1l.5 1.5M46.4 151.9v1.3M46.4 142.6l-1.8 .8"/>
<path d="M46.4 153.2l.1 .8M46.5 145h.1M46.7 151h.1M46.7 151l.6 .6M47.3 154.5h.1M47.5 140.5h.1M47.5 148.9h.1M47.7 143.3l1.1 .8M47.8 142.1h.1M48 146.1h.1M48 153.5h.1M48 145.8l1.3 .3"/>
<path d="M48 152.3l.6 .6M48.2 146.9l.7 .9M48.3 152.6h.1M48.3 154.2h.1M48.3 148.7l-.3 1.6M48.3 152.2v.1M48.8 151.1h.1M48.9 154.5l-.2 .2M49.1 146.9h.1M49.3 151.6h.1M49.3 141l-1 1.6M49.6 144.9h.1"/>
<path d="M49.6 149.4l1.1-.5-.5 1.1M49.6 149.4h.1M49.8 151.1h.1M49.8 142.8l-.2 1.4M49.8 152.7v1.6M50.2 140l.2 1.8M50.4 147.9h.1M50.4 141.2h.1M50.7 146l-.5 1.4M50.9 152.9l.1 1.1M50.9 151.3l-1.6 .3M51 142.1h.1"/>
<path d="M51.4 144.1l-1.5 1.1M51.4 142.7h.1M51.5 140.4l.8 .5M51.6 147.4h.1M51.8 148.7h.1M51.8 146.8l-.4 1.1M51.8 144.5l.2 1.2M51.8 150.6l.9 .8M51.8 152.2v.1M52 143.4h.1M52 152.7l1.4 .5M52.5 145.2h.1"/>
<path d="M52.8 142.3l-1.8 .5M52.8 147.8l-1.1 .4M53 144.4h.1M53.1 141.3h.1M53.4 140l-.1 1.2M53.4 150.3l.4 1.3M53.6 145.3l.7 .7M53.6 148.9l-1.4 .5M53.8 152.6h.1M53.9 147.6l1.1 .2M54.3 154l-.8 .7M54.4 142.3l-.8 .5"/>
<path d="M54.6 144.4h.1M54.6 146.3h.1M54.7 143.2v.1M54.7 143.3l-1.4 1.4M54.9 141.2h.1M55.1 151.3h-.1M55.4 140.7l.1 1.4M55.5 148.2l-1.1 1.5M55.5 150.8l.8 1.1M55.5 152.1l.1 1.6M55.7 148.7h.1M55.7 154.5h.1"/>
<path d="M56.3 142.6h.1M56.3 144.9l-1.4 1.4M56.5 143.4h.1M56.5 144.4h.1M56.5 146.9h.1M56.8 149.8l-1.4 .2M57 141.3l.2 1.2 1.1 .1M57.2 153h.1M57.3 146.8l-.5 1.7M57.3 145.2l-.5 .8M57.5 144.1l1.4 .1M57.5 152.7l1.4 .8"/>
<path d="M57.6 141h.1M57.6 148.1h.1M57.8 149.2l1.8 .2M58.3 148.7h.1M58.3 142.9h.1M58.3 144.2h.1M58.6 150.3l-1.6 1M58.8 151.4h.1M58.8 147.3l.4 .8M58.9 145.2h.1M59.4 146.9h.1M59.4 151.8l1.4 .8"/>
<path d="M59.4 140.9l.3 .9M59.6 141.3h.1M59.6 147.7v.1M59.6 146.1l-1.2 .2M59.9 153.5h.1M59.9 148.1h.1M59.9 153.5l-.4 1.2M60 140.2h.1M60.4 149.8l-.8 .8M60.5 153.9h.1M60.5 151l1.8 .1M60.7 145.3h.1"/>
<path d="M60.8 149.7h.1M60.8 145.8l1.3 1M61 146.9v1.6M61.2 153.2l.1 1.1M61.3 143.1l-1.3 .3M61.3 141.8h.1M61.3 142.8h.1M61.5 144.2l-1.5 .5M61.5 140l-.3 1.6M61.7 149.8h.1M61.8 154.5h.1M61.8 151.9l.8 .8"/>
<path d="M62 148.9h.1M62.1 148.7h.1M62.1 142.3l1.3 .3M62.4 143.9v1.9M63 146.3h-.1M63.1 146.5h.1M63.1 141.3h.1M63.3 153.4l-1 .6M63.3 147.6h1.6M63.3 151.1l.3 1M63.4 151.6h.1M63.4 148.7l-1.4 .5"/>
<path d="M63.6 153.4h.1M63.6 142.5h.1M63.6 145l.1 1.5M63.7 143.6l.9 .8M64.1 150h.1M64.6 145.7h.1M64.6 153.4l.1 1.3M64.6 151.7v.1M64.7 141h.1M64.7 143.6h.1M64.7 150l-1.4 .5M65 149l1.3 .4"/>
<path d="M65.2 147.3h.1M65.3 150.3h.1M65.3 145.5l.2 1.1M65.5 142.8h.1M65.7 154.2h.1M65.7 151l-.5 1.4M65.8 141.2l-.1 1.7M66 144.9h.1M66.2 146.9h.1M66.6 141.6h.1M66.6 143.9l.5 1.8M66.8 149.2h.1"/>
<path d="M66.8 147.9l-1.3 .3M66.8 142.5l.5 .8M67 152.3l-.5 1.4M67 140.4l-1 .3M67.1 151.1h.1M67.1 154.6h1.6M67.4 140.5h.1M67.8 148.9l-.4 1.2M67.9 146.5l.3 1.3M68.1 149.2h.1M68.1 150.8v1.6M68.2 153.2h.1"/>
<path d="M68.2 140.7l.4 1.6M68.6 145.8h.1M68.7 143.4l-.1 1.8M68.9 148.1h.1M68.9 153.5l.9 1.2M69.1 150.1l1.1 .2M69.1 140.8v.1M69.2 152.2v.1M69.2 151.9l1.5 .2M69.5 146.5l-.1 1.4M69.8 154.5h.1M69.8 153.2h2"/>
<path d="M70 145h.1M70 148.5l1.8 .5M70 140.8v.1M70.7 149.8h.1M70.7 146.9h.1M70.7 142.1l-.4 2M71.1 142.9h.1M71.3 151.1l.8 .8M71.5 154.2l-.2 .5M71.5 144.5h.1M71.5 153.2h.1M71.8 148.4h.1"/>
<path d="M71.8 142.9l.6 1.3M72.3 146.9l-1.8 .2M72.4 146.5h.1M72.4 148.4l.8 .5M72.4 140.7l-1.3 .3M72.6 151.4h.1M72.6 154.3l-.1 .4M73.1 152.3l.3 1.2M73.4 147.1l1.6 .3M73.6 145l-2 .3M73.7 141.6l-1.4 .2M73.9 153h.1"/>
<path d="M74 142l-.1 1.4M74 140.4l1.3 .6M74.2 151.1h.1M74.5 145h.1M74.5 149.8l-1.8 .2M74.6 147.3v.1M74.7 141h.1M74.7 143.2v.1M74.8 148.2h.1M75 144.5h.1M75 146.5h.1M75.2 153h.1"/>
<path d="M75.3 154.2h.1M75.3 148.7l-.3 1M75.5 142.1h.1M75.6 154.2l-1.6 .3M75.8 144.4l-.3 1.3M75.8 141.8l1 .7M75.8 151.8l-1.1 .5M76.4 149.8h.1M76.4 147.6l-.3 1.6M76.8 153v1.3M77.1 140.8v.1M77.3 147.1h.1"/>
<path d="M77.3 150.6l-.7 .7M77.4 144.4h.1M77.4 149.8h1.6M77.6 154.5h.1M77.7 148.5l1.2 .2M77.7 145.3l-1.1 1.2M77.7 153l.8 .2M77.7 153.7h.1M77.9 143.6h.1M77.9 151.3h.1M78.1 144.1h1.6M78.2 140.7l.8 1.4"/>
<path d="M78.5 153.2h1.3M78.5 146.1l.5 1.5M78.5 151.9v1.3M78.5 142.6l-1.7 .8M78.5 153.2l.2 .8M78.7 145h.1M78.9 151h.1M78.9 151l.6 .6M79.5 154.5h.1M79.7 140.5h.1M79.7 148.9h.1M79.8 143.3l1.1 .8"/>
<path d="M80 142.1h.1M80.2 146.1h.1M80.2 153.5h.1M80.2 145.8l1.2 .3M80.2 152.3l.6 .6M80.3 146.9l.8 .9M80.5 148.7l-.3 1.6M80.5 152.6h.1M80.5 154.2h.1M80.5 152.2v.1M80.9 151.1h.1M81.1 154.5l-.2 .2"/>
<path d="M81.3 146.9h.1M81.4 141l-.9 1.6M81.4 151.6h.1M81.8 144.9h.1M81.8 149.4h.1M81.8 149.4l1.1-.5-.5 1.1M81.9 142.8l-.1 1.4M81.9 151.1h.1M81.9 152.7v1.6M82.4 140l.2 1.8M82.6 147.9h.1M82.6 141.2h.1"/>
<path d="M82.9 146l-.5 1.4M83.1 152.9l.1 1.1M83.1 151.3l-1.7 .3M83.2 142.1h.1M83.5 144.1l-1.4 1.1M83.6 142.7h.1M83.7 140.4l.8 .5M83.8 147.4h.1M84 148.7h.1M84 146.8l-.5 1.1M84 144.5l.2 1.2M84 150.6l.8 .8"/>
<path d="M84 152.2v.1M84.2 143.4h.1M84.2 152.7l1.4 .5M84.7 145.2h.1M85 142.3l-1.8 .5M85 147.8l-1.2 .4M85.1 144.4h.1M85.3 141.3h.1M85.6 140l-.1 1.2M85.6 150.3l.3 1.3M85.8 145.3l.6 .7M85.8 148.9l-1.5 .5"/>
<path d="M85.9 152.6h.1M86.1 147.6l1.1 .2M86.4 154l-.7 .7M86.6 142.3l-.8 .5M86.7 144.4h.1M86.7 146.3h.1M86.9 143.2l-1.4 1.5M87.1 141.2h.1M87.2 151.3h.1M87.6 140.7l.1 1.4M87.7 148.2l-1.1 1.5M87.7 150.8l.8 1.1"/>
<path d="M87.7 152.1v1.6M87.9 148.7h.1M87.9 154.5h.1M88.5 142.6h.1M88.5 144.9l-1.4 1.4M88.7 144.4h.1M88.7 146.9h.1M88.7 143.4h.1M89 149.8l-1.4 .2M89.2 141.3l.1 1M89.3 147.4l-.3 1.1M89.3 151.2l-.1 .1"/>
<path d="M89.3 145.5l-.3 .5M92 152.6l-2.2 2.1M92 149.1l-2.7 2.7M92 145.7l-2.7 2.6M92 142.2l-2.7 2.7"/>
</g>
<path d="M1.2 12.9h277.4v190h-277.4zM137 7.9h5.8l-2.9 5zM139.9 2.9v10M-.1 107.9h1.3M-.1 107.2l1.3 .7M1.2 107.9l-1.2 .7M278.6 107.9h.8M278.6 107.9l.8 .5M279.4 107.4l-.8 .5M139.9 202.9v10M139.9 202.9l2.9 5h-5.8z" fill="none" stroke="#000" stroke-width=".71"/>
<g fill="#c0c0c0" stroke="#c0c0c0" stroke-width=".51">
<path d="M134.5 188.9h2v5.1z"/>
<path d="M134.5 188.9l2 5.1h-2z"/>
<path d="M134.5 181.4h2v5.1z"/>
<path d="M134.5 181.4l2 5.1h-2z"/>
</g>
<g fill="none" stroke="#000" stroke-width=".25">
<path d="M3.1 14.3h203.5v34.8h-203.5zM238.4 15.5h36.2v6.7h-36.2zM3.1 20.1h203.5M3.1 25.9h203.5M3.1 31.7h203.5M3.1 37.5h203.5M28.6 20.1v29M54 20.1v29M79.4 20.1v29M104.9 20.1v29M130.3 20.1v29M155.8 20.1v29"/>
<path d="M181.2 20.1v29M3.1 43.3h203.5M33.8 54h22.1M33.8 54l2.4-.5v1zM33.8 50.8v6.4M68.7 54h23.3M89.5 53.5l2.5 .5-2.5 .5zM92 50.8v6.4M93.6 58.8h18.3M108.7 58.8v21M108.7 58.8l.6 2.5h-1zM214.1 52.6l-23.3 21"/>
<path d="M214.1 52.6l3.9 50M214.1 52.6l-29.6 1.5-5.8 10.8M214.1 52.6h2.5M179.4 62.5l.9 .4-1.6 2zM192.4 71.5l.6 .8-2.2 1.3zM223.4 74.2l.8 .6-1.8 1.8zM232 66.4h-2.5l-7.1 10.2M239.5 77.1v12.4M239.5 77.1l.4 1.8-.8 .4zM241.9 75.8l-9.8 5.1M35.6 90.5a14.8 14.8 0 0 1 7.8 1.6M35.6 90.5l2.5-.5v1z"/>
<path d="M49.4 97.8l1.3 2.5a15.4 15.4 0 0 1 .9 5.3M76 97.5a15.9 15.9 0 0 0-2.3 8.1M87.7 89.6l2.5 .5-2.5 .6zM90.2 90.1a15.1 15.1 0 0 0-8.1 1.8M108.7 84.6v21M165.8 97.3l2.6-.2-2.2 1.2zM168.4 97.1l-17.3 5.4h-2.5M239.5 93.3v12.4M18.4 119.6h16.4M21.6 119.6v15.2M21.6 119.6l.5 2.5h-1zM36.4 109.4h20.8"/>
<path d="M36.4 109.4l2.5-.5v1zM36.4 107.2v5.3M50.9 103.2l1-.1-.3 2.5zM69.9 109.4h19.4M73.4 103.1l1.1 .1-.8 2.4zM86.8 108.9l2.5 .5-2.5 .5zM89.3 107.2v5.3M90.9 105.6h21M108.3 103.1h1l-.6 2.5zM158.5 116.1l14.2 8.1M158.5 116.1l1.7 .6v.8zM158.5 107.9v10.8"/>
<path d="M171.6 117l1.9-1.7-1.1 2.3zM173.5 115.3l-8.3 11h-2.5M217.4 100.1h1l-.4 2.5zM230.9 119.6l-12.8 6.6M230.9 111.5v10.7M239.1 103.9l.8-.4-.4 2.2zM241.9 104.5l-9.8 5.1M21.6 139.5v15.2M181.6 129.4l14.3 8.2M194.1 136.2l1.8 1.4-1.8-.6zM195.9 129.5v10.7M195.9 137.6l1.8-1.4v.9z"/>
<path d="M208.6 131.1l-12.7 6.5M229 120.1l1.9-.5-1.9 1.4zM18.4 154.7h16.4M21.1 152.2h1l-.5 2.5z"/>
</g>
<g fill="#000" stroke="#000" stroke-width=".25">
<path d="M33.8 54l2.4-.5v1zM89.5 53.5l2.5 .5-2.5 .5zM108.7 58.8l.6 2.5h-1zM179.4 62.5l.9 .4-1.6 2zM192.4 71.5l.6 .8-2.2 1.3zM223.4 74.2l.8 .6-1.8 1.8zM239.5 77.1l.4 1.8-.8 .4zM35.6 90.5l2.5-.5v1zM87.7 89.6l2.5 .5-2.5 .6zM165.8 97.3l2.6-.2-2.2 1.2zM36.4 109.4l2.5-.5v1zM50.9 103.2l1-.1-.3 2.5z"/>
<path d="M73.4 103.1l1.1 .1-.8 2.4zM86.8 108.9l2.5 .5-2.5 .5zM108.3 103.1h1l-.6 2.5zM158.5 116.1l1.7 .6v.8zM171.6 117l1.9-1.7-1.1 2.3zM217.4 100.1h1l-.4 2.5zM239.1 103.9l.8-.4-.4 2.2zM21.6 119.6l.5 2.5h-1zM194.1 136.2l1.8 1.4-1.8-.6zM195.9 137.6l1.8-1.4v.9zM229 120.1l1.9-.5-1.9 1.4zM21.1 152.2h1l-.5 2.5z"/>
</g>
<g fill="#fff" stroke="#fff" stroke-width=".25">
<path d="M52.2 136.2h20v2.3z"/>
<path d="M52.2 136.2l20 2.3h-20z"/>
</g>
<text font-size="7" x="239" y="21.5">Seat blocks</text>
<text font-size="4.4" x="134.5" y="155.5">As shown</text>
<g font-size="4.2">
<text x="98.9" y="18.8">TABLE</text>
<text x="12.7" y="24.1">Qty</text>
<text x="37.9" y="24.1">Key</text>
<text x="61.6" y="24.2">Angle</text>
<text x="86.6" y="24.6">Dim A</text>
<text x="112.1" y="24.6">Dim B</text>
<text x="137.5" y="24.5">Dim C</text>
<text x="162.7" y="24.6">Dim D</text>
<text x="188" y="24.3">Ft3/ea</text>
<text x="13.6" y="30.4">27</text>
<text x="40.1" y="30.4">A</text>
<text x="64.5" y="30.4">93</text>
<text x="85.2" y="30.1">29-3/4&quot;</text>
<text x="85.2" y="35.9">32-1/2&quot;</text>
<text x="110.6" y="35.9">29-5/8&quot;</text>
<text x="114.5" y="30.4">27&quot;</text>
<text x="139.9" y="30.4">24&quot;</text>
<text x="165.4" y="30.4">18&quot;</text>
<text x="188.7" y="30.4">7.085</text>
<text x="13.6" y="36.1">20</text>
<text x="13.6" y="42">16</text>
<text x="40.1" y="36.1">B</text>
<text x="40.1" y="42">C</text>
<text x="64.5" y="36.1">93</text>
<text x="64.5" y="42">93</text>
<text x="84" y="41.7">35-3/16&quot;</text>
<text x="110.6" y="41.7">32-3/8&quot;</text>
<text x="139.9" y="36.2">25&quot;</text>
<text x="165.4" y="42">16&quot;</text>
<text x="165.4" y="36.2">16&quot;</text>
<text x="188.7" y="42">7.808</text>
<text x="188.7" y="36.1">7.178</text>
<text x="14.7" y="47.8">2</text>
<text x="39.9" y="47.8">D</text>
<text x="64.5" y="47.8">93</text>
<text x="85.2" y="47.5">16-1/8&quot;</text>
<text x="108.3" y="47.5">14-11/16&quot;</text>
<text x="139.9" y="42">24&quot;</text>
<text x="139.9" y="47.8">25&quot;</text>
<text x="165.4" y="47.8">16&quot;</text>
<text x="188.7" y="47.8">3.566</text>
<text x="56.7" y="55.5">Dim A</text>
<text x="217.4" y="54.2">Sawn</text>
<text x="232.8" y="67.6">Split</text>
<text x="103.2" y="83.7">Dim C</text>
<text x="73.4" y="95.8">Angle</text>
<text x="41.7" y="96.1">Angle</text>
<text x="139.9" y="103.7">Split</text>
<text x="58" y="110.9">Dim B</text>
<text x="59.4" y="115.6">Top</text>
<text x="151.9" y="127.8">Sawn</text>
<text x="162.4" y="135">Iso</text>
<text x="15.8" y="138.7">Dim D</text>
<text x="56.8" y="162.6">Front</text>
<text x="134.4" y="162.3">Sawn &amp; split</text>
<text x="14.5" y="170.5">X 100</text>
<text x="52.7" y="170.9">X 10</text>
<text x="91.7" y="170.9">X 1</text>
<text x="134.4" y="169.5">Fleuri top</text>
<text x="134.4" y="177.7">Amber select</text>
<text x="179.9" y="183.7">Delaware CC</text>
<text x="175.5" y="193.3">A4</text>
<text x="209.1" y="194">Delaware_cc</text>
<text x="272.4" y="193.3">1</text>
<text x="134.4" y="200.3">±1/16&quot;</text>
<text x="184" y="201.7">1 / 13</text>
<text x="244.9" y="202.3">2</text>
<text x="255" y="202.3">3</text>
</g>
<g font-size="3.5">
<text x="113.8" y="148">awelt</text>
<text x="134.5" y="146.9">9/6/2022</text>
<text x="210.1" y="145.8">APPROVAL</text>
<text x="209.9" y="150.4">NAME:</text>
<text x="209.8" y="158.1">DATE:</text>
<text x="210" y="165.6">PACKAGING NOTES:</text>
</g>
<text font-size="3.1" x="58.2" y="138.5">VEIN</text>
<g font-size="2.8">
<text x="114.3" y="144.6">DRAWN</text>
<text x="115" y="154.3">CUBES</text>
<text x="115.1" y="162">FINISH</text>
<text x="115.1" y="169.8">CUT</text>
<text x="115" y="177.1">STONE</text>
<text x="174.8" y="178.9">JOB NAME</text>
<text x="114.6" y="185.3">KEY</text>
<text x="175" y="188.4">SIZE</text>
<text x="209.1" y="188.4">DWG NO</text>
<text x="271.3" y="188.4">REV</text>
<text x="114.8" y="193.9">QTY</text>
<text x="173.5" y="197.8">SCALE</text>
<text x="115" y="200.2">TOLERANCE</text>
<text x="234.6" y="202.3">SHEET</text>
<text x="250" y="202.3">OF</text>
</g>
<g font-size="2.5">
<text x="52.2" y="138.5">#</text>
<text x="66.2" y="138.5">#</text>
</g>
<g font-size="2.4">
<text x="178.9" y="163.6">820 WILLOW STREET</text>
<text x="178.9" y="166.5">MANKATO, MN 56001</text>
<text x="183.1" y="169.5">507-508-0684</text>
</g>
</svg>
